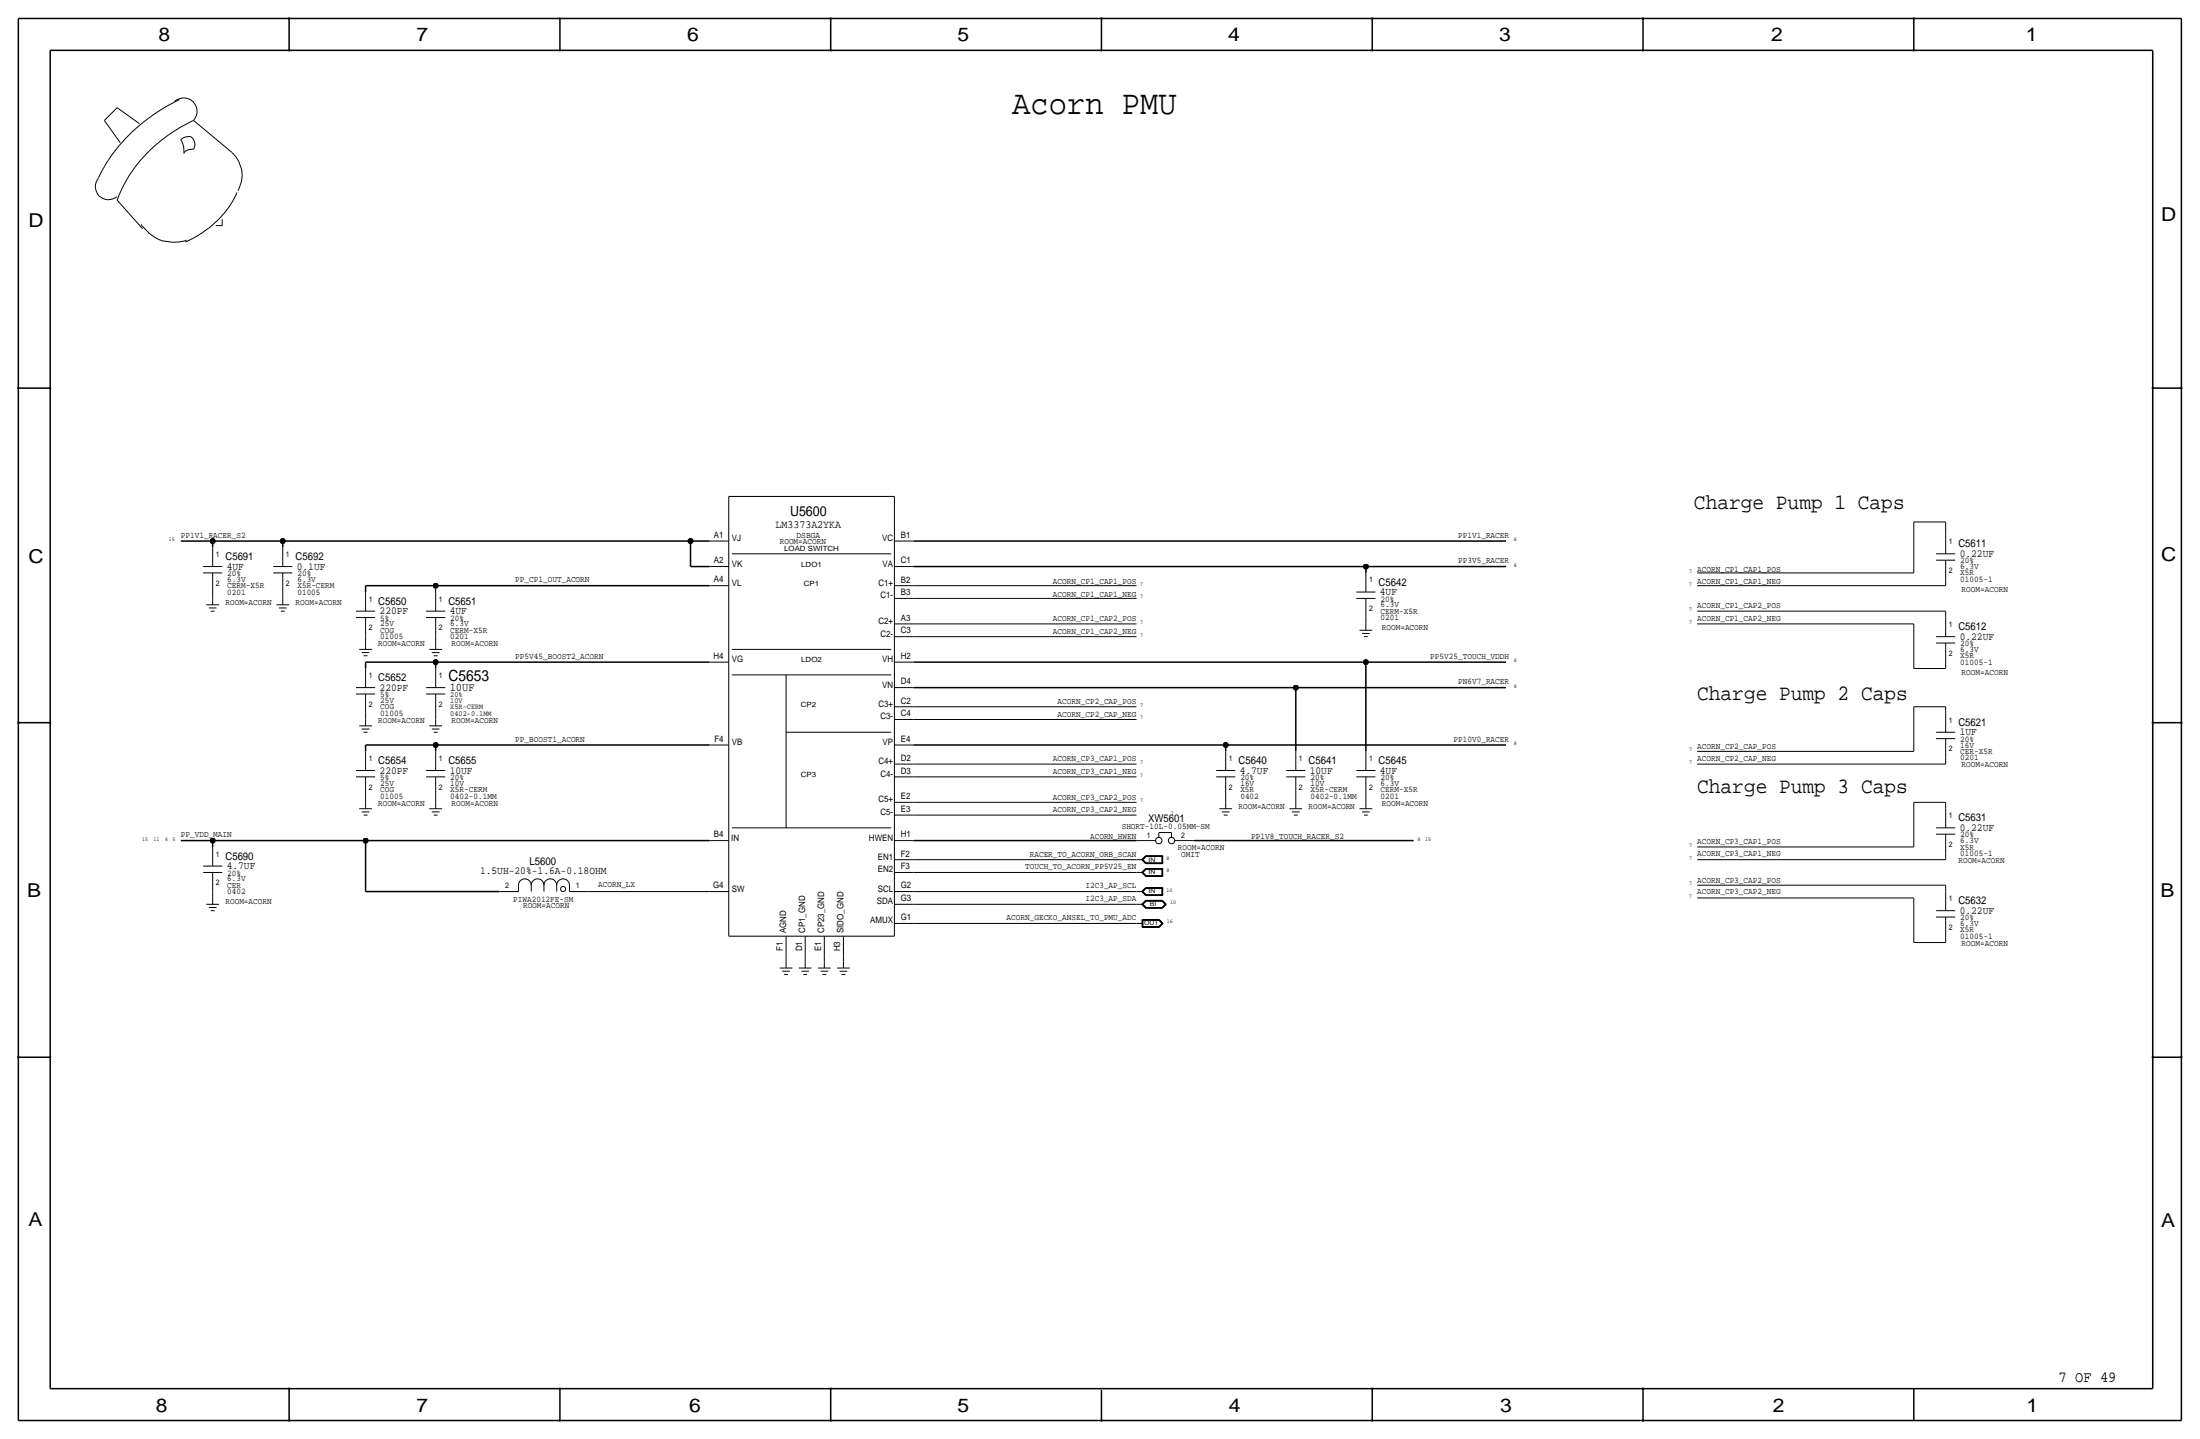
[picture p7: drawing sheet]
<svg xmlns="http://www.w3.org/2000/svg" width="877mm" height="574mm" viewBox="0 0 877 574" stroke-linecap="round" stroke-linejoin="round" font-family="sans-serif">
<g fill="none" stroke="#000" stroke-width=".4">
<path d="M71.5 39.7a69 69 0 0 0-32.2 31.1M41.6 48l6.4 8.9zM46.7 42.9l-5.1 5.1zM46.7 42.9l8.9 6.4zM69.5 40.5a5.3 5.3 0 0 1 7.5 .1 5.3 5.3 0 0 1 .1 7.4M75.9 54.4a3.8 3.8 0 0 1 1.3 5.1M75.9 54.4l-2.4 .3-1.4 1a8.4 8.4 0 0 1 1.2 5.5M77.2 48l15.2 12.7zM77.2 48a59.7 59.7 0 0 0-29.3 28.7l-1.2 3.1M77.2 59.5l-2.4 .3-1.4 1M39.3 71a5.2 5.2 0 0 0 .2 7.1 5.2 5.2 0 0 0 7.1 .3M46.7 79.8l10.1 11.4z"/>
<path d="M92.4 60.8a12 12 0 0 1 2.4 15.2M94.5 76.7a40.2 40.2 0 0 1-20.6 19.8M56.2 89.4a15.3 15.3 0 0 0 18.2 6.4M86.1 89.9h2.5zM88.6 87.4v2.5zM290.5 197.9v175.2zM290.5 197.9h66.1zM356.6 197.9v175.2zM84.8 218.2v7.6zM112.7 218.2v7.6zM282.9 215.6h7.6zM356.6 215.6h7.6z"/>
<path d="M763 208h12.7zM763 208v20.3zM775.7 208v5.1zM775.7 213.1v7.6zM81 225.8h7.6zM81 228.3h7.6zM84.8 236v2.5zM84.8 228.3v7.7zM84.8 238.5v2.5zM108.9 225.8h7.6zM108.9 228.3h7.6zM112.7 236v2.5z"/>
<path d="M112.7 238.5v2.5zM112.7 228.3v7.7zM145.7 236v7.6zM173.7 233.4v2.6zM173.7 236v7.6zM282.9 225.8h7.6zM282.9 233.4h7.6zM291.8 220.7h63.5zM356.6 238.5h7.6zM356.6 233.4h7.6zM356.6 225.8h7.6zM364.2 238.5h88.9z"/>
<path d="M364.2 233.4h88.9zM540.7 238.5h7.6zM540.7 236h7.6zM544.5 228.3v7.7zM544.5 238.5v7.6zM676.6 228.3h86.4zM676.6 233.4h99.1zM771.9 220.7h7.6zM771.9 223.3h7.6zM775.7 230.9v2.5zM775.7 223.3v7.6zM82.2 241h5.1z"/>
<path d="M83.3 242.3h3zM84 243.6h1.5zM110.2 241h5.1zM111.2 242.3h3zM112 243.6h1.5zM141.9 243.6h7.7zM141.9 246.1h7.7zM143.2 258.8h5.1zM145.7 253.7v2.6zM145.7 256.3v2.5zM145.7 246.1v7.6zM169.9 246.1h7.6z"/>
<path d="M169.9 243.6h7.6zM171.1 258.8h5.1zM173.7 253.7v2.6zM173.7 246.1v7.6zM173.7 256.3v2.5zM291.8 258.8h63.5zM356.6 253.7h7.6zM356.6 248.7h7.6zM364.2 248.7h88.9zM364.2 253.7h88.9zM542 251.2h5.1zM543 252.5h3.1z"/>
<path d="M543.8 253.7h1.5zM544.5 246.1v2.6zM544.5 248.7v2.5zM676.6 248.7h86.4zM676.6 243.6h99.1zM763 248.7v17.7zM771.9 253.7h7.6zM771.9 256.3h7.6zM775.7 243.6v2.5zM775.7 246.1v7.6zM775.7 256.3v7.6zM141.9 274.1h7.7z"/>
<path d="M141.9 276.6h7.7zM144.2 260.1h3.1zM145 261.4h1.5zM145.7 266.4v7.7zM145.7 276.6v7.6zM169.9 276.6h7.6zM169.9 274.1h7.6zM172.2 260.1h3zM172.9 261.4h1.5zM173.7 266.4v7.7zM173.7 276.6v7.6zM282.9 263.9h7.6z"/>
<path d="M291.8 269h63.5zM313.4 269v60.9zM356.6 263.9h7.6zM356.6 274.1h7.6zM763 266.4h12.7zM775.7 263.9v2.5zM143.2 289.3h5.1zM144.2 290.6h3.1zM145 291.8h1.5zM145.7 284.2v2.6zM145.7 286.8v2.5zM145.7 299.5v7.6z"/>
<path d="M171.1 289.3h5.1zM172.2 290.6h3zM172.9 291.8h1.5zM173.7 284.2v2.6zM173.7 299.5v7.6zM173.7 286.8v2.5zM282.9 296.9h7.6zM313.4 291.8h41.9zM356.6 296.9h7.6zM356.6 281.7h7.6zM356.6 286.8h7.6zM364.2 281.7h88.9z"/>
<path d="M364.2 286.8h88.9zM488.6 299.5v7.6zM516.6 299.5v7.6zM544.5 299.5v7.6zM676.6 299.5h86.4zM763 281.7h12.7zM763 281.7v17.8zM771.9 291.8h7.6zM771.9 294.4h7.6zM775.7 281.7v2.5zM775.7 284.2v7.6zM775.7 294.4v7.6z"/>
<path d="M141.9 307.1h7.7zM141.9 309.6h7.7zM145.7 317.2v2.6zM145.7 319.8v2.5zM145.7 309.6v7.6zM169.9 309.6h7.6zM169.9 307.1h7.6zM173.7 317.2v2.6zM173.7 309.6v7.6zM173.7 319.8v2.5zM356.6 319.8h7.6zM356.6 309.6h7.6z"/>
<path d="M356.6 304.5h7.6zM364.2 319.8h88.9zM364.2 309.6h88.9zM364.2 304.5h88.9zM484.8 309.6h7.7zM484.8 307.1h7.7zM488.6 317.2v2.6zM488.6 309.6v7.6zM488.6 319.8v2.5zM512.8 309.6h7.6zM512.8 307.1h7.6zM516.6 317.2v2.6z"/>
<path d="M516.6 319.8v2.5zM516.6 309.6v7.6zM540.7 309.6h7.6zM540.7 307.1h7.6zM544.5 317.2v2.6zM544.5 309.6v7.6zM544.5 319.8v2.5zM676.6 304.5h99.1zM763 319.8h12.7zM763 319.8v17.8zM775.7 319.8v2.5zM775.7 302v2.5z"/>
<path d="M84.8 337.6v7.6zM143.2 322.3h5.1zM144.2 323.6h3.1zM145 324.9h1.5zM171.1 322.3h5.1zM172.2 323.6h3zM172.9 324.9h1.5zM282.9 335h7.6zM291.8 329.9h63.5zM356.6 335h7.6zM356.6 324.9h7.6zM364.2 324.9h88.9z"/>
<path d="M453.1 335h7.6zM462 331.8h5.1zM462 331.8v2zM467.1 331.8v2zM468.3 335h7.6zM486.1 322.3h5.1zM487.1 323.6h3.1zM487.9 324.9h1.5zM514 322.3h5.1zM515.1 323.6h3zM515.8 324.9h1.5zM542 322.3h5.1z"/>
<path d="M543 323.6h3.1zM543.8 324.9h1.5zM676.6 337.6h86.4zM771.9 329.9h7.6zM771.9 332.5h7.6zM775.7 322.3v7.6zM775.7 332.5v7.6zM81 345.2h7.6zM81 347.7h7.6zM84.8 355.3v2.6zM84.8 347.7v7.6zM84.8 357.9v2.5z"/>
<path d="M199.1 355.3h7.6zM206.7 352.8v2.5zM206.7 352.8a2.54 2.54 0 0 1 2.5-2.5 2.54 2.54 0 0 1 2.6 2.5 2.54 2.54 0 0 1 2.5-2.5 2.54 2.54 0 0 1 2.6 2.5 2.54 2.54 0 0 1 2.5-2.5 2.54 2.54 0 0 1 2.5 2.5 2.54 2.54 0 0 1 2.6-2.5 2.54 2.54 0 0 1 2.5 2.5M211.8 352.8v2.5zM216.9 352.8v2.5zM221.9 352.8v2.5zM227 355.3h7.6zM227 352.8v2.5zM234.6 355.3h48.3zM282.9 355.3h7.6zM356.6 355.3h7.6zM356.6 347.7h7.6z"/>
<path d="M356.6 342.6h7.6zM364.2 355.3h88.9zM364.2 347.7h88.9zM364.2 342.6h88.9zM453.1 355.3h2.5zM453.1 347.7h2.5zM453.1 342.6h2.5zM455.2 355.3l1.5 1.6zM455.2 347.7l1.5 1.6zM455.2 342.6l1.5 1.6zM455.2 355.3l1.5-1.5zM455.2 347.7l1.5-1.5z"/>
<path d="M455.2 342.6l1.5-1.5zM455.3 355.3l1.5-1.4zM455.3 347.7l1.5-1.4zM455.3 342.6l1.5-1.4zM455.3 355.3l1.5 1.5zM455.3 347.7l1.5 1.5zM455.3 342.6l1.5 1.5zM455.5 355.3l1.3-1.3zM455.5 347.7l1.3-1.3zM455.5 342.6l1.3-1.3zM455.5 355.3l1.3 1.4zM455.5 347.7l1.3 1.4z"/>
<path d="M455.5 342.6l1.3 1.4zM455.6 355.3l1.3 1.3zM455.6 347.7l1.3 1.3zM455.6 342.6l1.3 1.3zM455.6 355.3l1.3-1.2zM455.6 347.7l1.3-1.2zM455.6 342.6l1.3-1.2zM456.7 353.8h6.8zM456.7 346.2h6.8zM456.7 341.1h6.8zM456.7 356.9h6.8zM456.7 349.3h6.8z"/>
<path d="M456.7 344.2h6.8zM456.7 358.9h6.7zM456.8 359h6.5zM456.8 356.8h6.6zM456.8 349.2h6.6zM456.8 344.1h6.6zM456.8 353.9h6.6zM456.8 346.3h6.6zM456.8 341.2h6.6zM456.8 356.7h6.5zM456.8 349.1h6.5zM456.8 344h6.5z"/>
<path d="M456.8 354h6.5zM456.8 346.4h6.5zM456.8 341.3h6.5zM456.8 359.1h6.5zM456.9 359.2h6.3zM456.9 356.6h6.3zM456.9 349h6.3zM456.9 343.9h6.3zM456.9 354.1h6.3zM456.9 346.5h6.3zM456.9 341.4h6.3zM463.2 359.2l1.3 1.2z"/>
<path d="M463.2 354.1v2.5zM463.2 346.5v2.5zM463.2 341.4v2.5zM463.3 359.1l1.4 1.3zM463.3 354v2.7zM463.3 346.4v2.7zM463.3 341.3v2.7zM463.3 359l1.5 1.4zM463.4 358.9l1.6 1.5zM463.4 353.9v2.9zM463.4 346.3v2.9zM463.4 341.2v2.9z"/>
<path d="M463.5 353.8v3.1zM463.5 346.2v3.1zM463.5 341.1v3.1zM676.6 342.6h99.1zM676.6 352.8h99.1zM676.6 357.9h86.4zM763 357.9v17.8zM775.7 340.1v2.5zM775.7 352.8v2.5zM775.7 355.3v7.7zM82.2 360.4h5.1zM83.3 361.7h3z"/>
<path d="M84 363h1.5zM290.5 373.1h66.1zM313.4 373.1v7.6zM321 373.1v7.6zM328.6 373.1v7.6zM336.2 373.1v7.6zM356.6 368h7.6zM356.6 360.4h7.6zM364.2 360.4h88.9zM364.2 368h88.9zM453.1 368h2.5zM453.1 360.4h2.5z"/>
<path d="M455.2 360.4l1.5 1.6zM455.2 360.4l1.5-1.5zM455.3 369.6h6.8zM455.3 366.5v3.1zM455.3 360.4l1.5-1.4zM455.3 366.5h6.8zM455.3 360.4l1.5 1.5zM455.4 366.6h6.7zM455.4 366.6v2.9zM455.4 369.5h6.7zM455.5 360.4l1.3-1.3zM455.5 360.4l1.3 1.4z"/>
<path d="M455.5 366.7h6.5zM455.5 366.7v2.7zM455.5 369.4h6.5zM455.6 360.4l1.3 1.3zM455.6 366.8h6.4zM455.6 366.8v2.5zM455.6 369.3h6.4zM455.6 360.4l1.3-1.2zM456.7 362h6.7zM456.8 361.9h6.5zM456.8 361.8h6.5zM456.9 361.7h6.3z"/>
<path d="M462 366.8l1.2 1.2zM462 369.3l1.2-1.3zM462 369.4l1.4-1.4zM462 366.7l1.4 1.3zM462.1 369.5l1.4-1.5zM462.1 366.6l1.4 1.4zM462.1 366.5l1.6 1.5zM462.1 369.6l1.6-1.6zM463.2 361.7l1.3-1.3zM463.3 361.8l1.4-1.4zM463.3 361.9l1.5-1.5zM463.4 362l1.6-1.6z"/>
<path d="M763 375.7h12.7zM771.9 363h7.6zM771.9 365.5h7.6zM775.7 373.1v2.6zM775.7 365.5v7.6zM310.8 385.8h5.1zM311.9 387.1h3zM312.6 388.4h1.5zM313.4 380.7v2.6zM313.4 383.3v2.5zM318.5 385.8h5zM319.5 387.1h3z"/>
<path d="M320.2 388.4h1.6zM321 380.7v2.6zM321 383.3v2.5zM326.1 385.8h5.1zM327.1 387.1h3zM327.9 388.4h1.5zM328.6 380.7v2.6zM328.6 383.3v2.5zM333.7 385.8h5.1zM334.7 387.1h3.1zM335.5 388.4h1.5zM336.2 380.7v2.6z"/>
<path d="M336.2 383.3v2.5z"/>
<circle cx="462" cy="335" r="1.28"/>
<circle cx="467.1" cy="335" r="1.28"/>
<circle cx="224.5" cy="354.3" r="1.02"/>
</g>
<g fill="none" stroke="#000" stroke-width=".6" stroke-linecap="butt">
<path d="M7.3 7.4v558.8zM7.3 7.4h862.3zM115.3 7.4v12.7zM223.2 7.4v12.7zM331.2 7.4v12.7zM439.1 7.4v12.7zM547.1 7.4v12.7zM655 7.4v12.7zM763 7.4v12.7zM869.6 7.4v558.8zM20 20.1v533.4zM20 20.1h838.2z"/>
<path d="M858.2 20.1v533.4zM7.3 154.7h12.7zM858.2 154.7h11.4zM72.1 215.6h12.7zM84.8 215.6v2.6zM84.8 215.6h27.9zM112.7 215.6h162.6zM112.7 215.6v2.6zM275.3 215.6h7.6zM275.3 215.6v10.2zM364.2 215.6h236.2zM145.7 233.4v2.6z"/>
<path d="M145.7 233.4h28zM173.7 233.4h109.2zM275.3 225.8h7.6zM364.2 225.8h180.3zM544.5 225.8h55.9zM544.5 225.8v2.5zM145.7 263.9h28zM145.7 263.9v2.5zM173.7 263.9h109.2zM173.7 263.9v2.5zM364.2 263.9h180.3zM364.2 274.1h152.4z"/>
<path d="M516.6 274.1h83.8zM516.6 274.1v25.4zM544.5 263.9h55.9zM544.5 263.9v35.6zM7.3 288h12.7zM145.7 296.9h28zM145.7 296.9v2.6zM173.7 296.9h109.2zM173.7 296.9v2.6zM364.2 296.9h124.4zM488.6 296.9h111.8zM488.6 296.9v2.6z"/>
<path d="M858.2 288h11.4zM72.1 335h12.7zM84.8 335h60.9zM84.8 335v2.6zM145.7 335v20.3zM145.7 335h137.2zM364.2 335h88.9zM475.9 335h87.7zM145.7 355.3h53.4zM7.3 421.4h12.7zM858.2 421.4h11.4zM20 553.5h838.2z"/>
<path d="M115.3 553.5v12.7zM223.2 553.5v12.7zM331.2 553.5v12.7zM439.1 554v12.2zM547.1 553.5v12.7zM655 553.5v12.7zM763 553.5v12.7zM7.3 566.2h862.3z"/>
</g>
<g fill="#000" stroke="#000" stroke-width=".4">
<path d="M115.1 7.2h.4v.3h-.4zM115.1 19.9h.4v.3h-.4zM223 7.2h.4v.3h-.4zM223 19.9h.4v.3h-.4zM331 19.9h.4v.3h-.4zM331 7.2h.4v.3h-.4zM438.9 7.2h.4v.3h-.4zM438.9 19.9h.4v.3h-.4zM546.9 7.2h.4v.3h-.4zM546.9 19.9h.4v.3h-.4zM654.8 19.9h.4v.3h-.4zM654.8 7.2h.4v.3h-.4z"/>
<path d="M762.8 19.9h.4v.3h-.4zM762.8 7.2h.4v.3h-.4zM7.1 154.5h.4v.4h-.4zM19.8 154.5h.4v.4h-.4zM858 154.5h.4v.4h-.4zM869.5 154.5h.3v.4h-.3zM7.1 287.9h.4v.3h-.4zM19.8 287.9h.4v.3h-.4zM858 287.9h.4v.3h-.4zM869.5 287.9h.3v.3h-.3zM7.1 421.2h.4v.4h-.4zM19.8 421.2h.4v.4h-.4z"/>
<path d="M858 421.2h.4v.4h-.4zM869.5 421.2h.3v.4h-.3zM115.1 553.3h.4v.3h-.4zM223 553.3h.4v.3h-.4zM331 553.3h.4v.3h-.4zM546.9 553.3h.4v.3h-.4zM654.8 553.3h.4v.3h-.4zM115.1 566h.4v.3h-.4zM223 566h.4v.3h-.4zM331 566h.4v.3h-.4zM438.9 566h.4v.3h-.4zM546.9 566h.4v.3h-.4z"/>
<path d="M654.8 566h.4v.3h-.4z"/>
<circle cx="84.8" cy="215.6" r="1.02"/>
<circle cx="112.7" cy="215.6" r="1.02"/>
<circle cx="275.3" cy="215.6" r="1.02"/>
<circle cx="173.7" cy="233.4" r="1.02"/>
<circle cx="544.5" cy="225.8" r="1.02"/>
<circle cx="173.7" cy="263.9" r="1.02"/>
<circle cx="516.6" cy="274.1" r="1.02"/>
<circle cx="544.5" cy="263.9" r="1.02"/>
<circle cx="173.7" cy="296.9" r="1.02"/>
<circle cx="488.6" cy="296.9" r="1.02"/>
<circle cx="84.8" cy="335" r="1.02"/>
<circle cx="145.7" cy="335" r="1.02"/>
</g>
<text font-size="13.6" x="403.6" y="45.5">Acorn PMU</text>
<g font-size="8.7">
<text x="675.3" y="202.9">Charge Pump 1 Caps</text>
<text x="676.6" y="279.1">Charge Pump 2 Caps</text>
<text x="676.6" y="316">Charge Pump 3 Caps</text>
</g>
<g font-size="7.6">
<text x="63.2" y="16.5">8</text>
<text x="166.1" y="16.5">7</text>
<text x="274" y="16.5">6</text>
<text x="381.7" y="16.5">5</text>
<text x="489.7" y="16.5">4</text>
<text x="597.6" y="16.5">3</text>
<text x="706.1" y="16.5">2</text>
<text x="807.7" y="16.5">1</text>
<text x="861.5" y="88.1">D</text>
<text x="11.4" y="90.4">D</text>
<text x="11.4" y="224.3">C</text>
<text x="861.5" y="223.8">C</text>
<text x="10.8" y="357.6">B</text>
<text x="861.3" y="357.4">B</text>
<text x="11.3" y="488.4">A</text>
<text x="861.5" y="489.2">A</text>
<text x="62.2" y="562.6">8</text>
<text x="166" y="562.6">7</text>
<text x="274.8" y="562.6">6</text>
<text x="381.7" y="562.6">5</text>
<text x="489.9" y="562.6">4</text>
<text x="598.1" y="562.6">3</text>
<text x="706.8" y="562.6">2</text>
<text x="807.9" y="562.6">1</text>
</g>
<g font-size="6.2">
<text x="178.8" y="271.5">C5653</text>
<text x="820.7" y="550.8">7 OF 49</text>
</g>
<text font-size="5.6" x="315" y="205.5">U5600</text>
<text font-size="4.7" x="179.3" y="275.3">10UF</text>
<text font-size="4.4" x="309.2" y="210.6">LM3373A2YKA</text>
<g font-size="4.3">
<text x="780.7" y="218.2">C5611</text>
<text x="781.3" y="222">0.22UF</text>
<text x="89.9" y="223.3">C5691</text>
<text x="90.4" y="227.1">4UF</text>
<text x="117.8" y="223.3">C5692</text>
<text x="118.3" y="227.1">0.1UF</text>
<text x="549.6" y="233.4">C5642</text>
<text x="550.1" y="237.2">4UF</text>
<text x="150.8" y="241">C5650</text>
<text x="151.3" y="244.9">220PF</text>
<text x="178.8" y="241">C5651</text>
<text x="179.3" y="244.9">4UF</text>
<text x="780.7" y="251.2">C5612</text>
<text x="781.3" y="255">0.22UF</text>
<text x="150.8" y="271.5">C5652</text>
<text x="151.3" y="275.3">220PF</text>
<text x="780.7" y="289.3">C5621</text>
<text x="781.3" y="293.1">1UF</text>
<text x="150.8" y="304.5">C5654</text>
<text x="178.8" y="304.5">C5655</text>
<text x="493.7" y="304.5">C5640</text>
<text x="521.7" y="304.5">C5641</text>
<text x="549.6" y="304.5">C5645</text>
<text x="151.3" y="308.4">220PF</text>
<text x="179.3" y="308.4">10UF</text>
<text x="494.2" y="308.4">4.7UF</text>
<text x="522.2" y="308.4">10UF</text>
<text x="550.1" y="308.4">4UF</text>
<text x="457.7" y="327.7">XW5601</text>
<text x="780.7" y="327.4">C5631</text>
<text x="781.3" y="331.2">0.22UF</text>
<text x="89.9" y="342.6">C5690</text>
<text x="90.4" y="346.5">4.7UF</text>
<text x="211" y="344.9">L5600</text>
<text x="191.4" y="348.5">1.5UH-20%-1.6A-0.18OHM</text>
<text x="780.7" y="360.4">C5632</text>
<text x="781.3" y="364.2">0.22UF</text>
</g>
<g font-size="3.5">
<text x="72.1" y="214.4">PP1V1_RACER_S2</text>
<text x="284.6" y="214.4">A1</text>
<text x="291.8" y="215.6">VJ</text>
<text x="317.5" y="214.4">DSBGA</text>
<text x="351.7" y="215.6">VC</text>
<text x="359.1" y="214.4">B1</text>
<text x="581.3" y="214.4">PP1V1_RACER</text>
<text x="310.8" y="216.9">ROOM=ACORN</text>
<text x="284.6" y="224.5">A2</text>
<text x="291.8" y="225.8">VK</text>
<text x="351.9" y="225.8">VA</text>
<text x="359.1" y="224.5">C1</text>
<text x="581.3" y="224.5">PP3V5_RACER</text>
<text x="676.6" y="227.8">ACORN_CP1_CAP1_POS</text>
<text x="781.5" y="224.5">20%</text>
<text x="781.5" y="226.8">6.3V</text>
<text x="90.6" y="231.9">6.3V</text>
<text x="90.6" y="229.6">20%</text>
<text x="118.6" y="231.9">6.3V</text>
<text x="118.6" y="229.6">20%</text>
<text x="205.4" y="232.2">PP_CP1_OUT_ACORN</text>
<text x="284.6" y="232.2">A4</text>
<text x="291.8" y="233.4">VL</text>
<text x="350.2" y="233.4">C1+</text>
<text x="359.1" y="232.2">B2</text>
<text x="419.8" y="232.9">ACORN_CP1_CAP1_POS</text>
<text x="676.6" y="232.9">ACORN_CP1_CAP1_NEG</text>
<text x="781.5" y="231.9">01005-1</text>
<text x="781.5" y="229.4">X5R</text>
<text x="90.6" y="237">0201</text>
<text x="90.6" y="234.4">CERM-X5R</text>
<text x="118.6" y="237">01005</text>
<text x="118.6" y="234.4">X5R-CERM</text>
<text x="351" y="238.5">C1-</text>
<text x="359.1" y="237.2">B3</text>
<text x="419.8" y="238">ACORN_CP1_CAP1_NEG</text>
<text x="550.4" y="239.8">20%</text>
<text x="782" y="236">ROOM=ACORN</text>
<text x="89.9" y="241">ROOM=ACORN</text>
<text x="117.8" y="241">ROOM=ACORN</text>
<text x="550.4" y="242.1">6.3V</text>
<text x="550.4" y="244.6">CERM-X5R</text>
<text x="676.6" y="242.3">ACORN_CP1_CAP2_POS</text>
<text x="151.6" y="247.4">5%</text>
<text x="151.6" y="249.7">25V</text>
<text x="179.5" y="249.7">6.3V</text>
<text x="179.5" y="247.4">20%</text>
<text x="350.2" y="248.7">C2+</text>
<text x="359.1" y="247.4">A3</text>
<text x="419.8" y="247.4">ACORN_CP1_CAP2_POS</text>
<text x="550.4" y="247.1">0201</text>
<text x="550.9" y="251.2">ROOM=ACORN</text>
<text x="676.6" y="247.5">ACORN_CP1_CAP2_NEG</text>
<text x="150.8" y="257.6">ROOM=ACORN</text>
<text x="151.6" y="254.8">01005</text>
<text x="151.6" y="252.2">COG</text>
<text x="179.5" y="252.2">CERM-X5R</text>
<text x="179.5" y="254.8">0201</text>
<text x="180" y="257.6">ROOM=ACORN</text>
<text x="351" y="253.7">C2-</text>
<text x="359.1" y="252.5">C3</text>
<text x="419.8" y="252.6">ACORN_CP1_CAP2_NEG</text>
<text x="781.5" y="257.6">20%</text>
<text x="205.4" y="262.6">PP5V45_BOOST2_ACORN</text>
<text x="284.5" y="262.6">H4</text>
<text x="291.8" y="263.9">VG</text>
<text x="351.7" y="263.9">VH</text>
<text x="359.1" y="262.6">H2</text>
<text x="570.2" y="262.6">PP5V25_TOUCH_VDDH</text>
<text x="781.5" y="262.4">X5R</text>
<text x="781.5" y="259.8">6.3V</text>
<text x="781.5" y="264.9">01005-1</text>
<text x="782" y="269">ROOM=ACORN</text>
<text x="351.7" y="274.1">VN</text>
<text x="359.1" y="272.8">D4</text>
<text x="581.3" y="272.8">PN6V7_RACER</text>
<text x="151.6" y="277.9">5%</text>
<text x="151.6" y="280.2">25V</text>
<text x="350.2" y="281.7">C3+</text>
<text x="359.1" y="280.4">C2</text>
<text x="421.6" y="280.6">ACORN_CP2_CAP_POS</text>
<text x="151.6" y="285.2">01005</text>
<text x="151.6" y="282.7">COG</text>
<text x="351" y="286.8">C3-</text>
<text x="359.1" y="285.5">C4</text>
<text x="421.6" y="285.6">ACORN_CP2_CAP_NEG</text>
<text x="150.8" y="288">ROOM=ACORN</text>
<text x="180" y="288">ROOM=ACORN</text>
<text x="205.4" y="295.7">PP_BOOST1_ACORN</text>
<text x="284.8" y="295.7">F4</text>
<text x="291.8" y="296.9">VB</text>
<text x="351.9" y="296.9">VP</text>
<text x="359.1" y="295.7">E4</text>
<text x="579.5" y="295.7">PP10V0_RACER</text>
<text x="676.6" y="298.4">ACORN_CP2_CAP_POS</text>
<text x="781.5" y="295.7">20%</text>
<text x="781.5" y="297.9">16V</text>
<text x="350.2" y="304.5">C4+</text>
<text x="359.1" y="303.3">D2</text>
<text x="419.8" y="303.2">ACORN_CP3_CAP1_POS</text>
<text x="676.6" y="303.4">ACORN_CP2_CAP_NEG</text>
<text x="781.5" y="303">0201</text>
<text x="781.5" y="300.5">CER-X5R</text>
<text x="782" y="305.8">ROOM=ACORN</text>
<text x="151.6" y="310.9">5%</text>
<text x="179.5" y="310.9">20%</text>
<text x="351" y="309.6">C4-</text>
<text x="359.1" y="308.4">D3</text>
<text x="419.8" y="308.3">ACORN_CP3_CAP1_NEG</text>
<text x="494.5" y="310.9">20%</text>
<text x="522.4" y="310.9">20%</text>
<text x="550.4" y="310.9">20%</text>
<text x="151.6" y="315.7">COG</text>
<text x="151.6" y="313.2">25V</text>
<text x="179.5" y="315.7">X5R-CERM</text>
<text x="179.5" y="313.2">10V</text>
<text x="494.5" y="315.7">X5R</text>
<text x="494.5" y="313.2">16V</text>
<text x="522.4" y="313.2">10V</text>
<text x="522.4" y="315.7">X5R-CERM</text>
<text x="550.4" y="315.7">CERM-X5R</text>
<text x="550.4" y="313.2">6.3V</text>
<text x="150.8" y="321.1">ROOM=ACORN</text>
<text x="151.6" y="318.3">01005</text>
<text x="179.5" y="318.3">0402-0.1MM</text>
<text x="180" y="321.1">ROOM=ACORN</text>
<text x="350.2" y="319.8">C5+</text>
<text x="359.1" y="318.5">E2</text>
<text x="359.1" y="323.6">E3</text>
<text x="419.8" y="323.5">ACORN_CP3_CAP2_NEG</text>
<text x="419.8" y="318.8">ACORN_CP3_CAP2_POS</text>
<text x="493.7" y="322.3">ROOM=ACORN</text>
<text x="494.5" y="318.3">0402</text>
<text x="521.7" y="322.3">ROOM=ACORN</text>
<text x="522.4" y="318.3">0402-0.1MM</text>
<text x="550.4" y="318.3">0201</text>
<text x="550.9" y="321.1">ROOM=ACORN</text>
<text x="351" y="324.9">C5-</text>
<text x="72.1" y="333.8">PP_VDD_MAIN</text>
<text x="284.6" y="333.8">B4</text>
<text x="291.5" y="335">IN</text>
<text x="346.4" y="335">HWEN</text>
<text x="359.1" y="333.8">H1</text>
<text x="434.6" y="334.5">ACORN_HWEN</text>
<text x="447.2" y="330.5">SHORT-10L-0.05MM-SM</text>
<text x="498.8" y="334.5">PP1V8_TOUCH_RACER_S2</text>
<text x="781.5" y="333.8">20%</text>
<text x="359.1" y="341.4">F2</text>
<text x="410.5" y="341.4">RACER_TO_ACORN_ORB_SCAN</text>
<text x="469.6" y="338.8">ROOM=ACORN</text>
<text x="470.9" y="341.4">OMIT</text>
<text x="676.6" y="341.3">ACORN_CP3_CAP1_NEG</text>
<text x="676.6" y="336.2">ACORN_CP3_CAP1_POS</text>
<text x="781.5" y="341.1">01005-1</text>
<text x="781.5" y="338.6">X5R</text>
<text x="781.5" y="336">6.3V</text>
<text x="349.9" y="347.7">EN2</text>
<text x="349.9" y="342.6">EN1</text>
<text x="359.1" y="346.5">F3</text>
<text x="408.7" y="346.5">TOUCH_TO_ACORN_PP5V25_EN</text>
<text x="780.7" y="343.9">ROOM=ACORN</text>
<text x="90.6" y="351.3">6.3V</text>
<text x="90.6" y="349">20%</text>
<text x="90.6" y="353.8">CER</text>
<text x="238.5" y="353.6">ACORN_LX</text>
<text x="676.6" y="351.8">ACORN_CP3_CAP2_POS</text>
<text x="90.6" y="356.4">0402</text>
<text x="204.6" y="359.4">PIWA2012FE-SM</text>
<text x="284.3" y="354.1">G4</text>
<text x="291.8" y="355.3">SW</text>
<text x="349.9" y="355.3">SCL</text>
<text x="359.1" y="359.2">G3</text>
<text x="359.1" y="354.1">G2</text>
<text x="432.7" y="354.1">I2C3_AP_SCL</text>
<text x="432.7" y="359.2">I2C3_AP_SDA</text>
<text x="676.6" y="356.5">ACORN_CP3_CAP2_NEG</text>
<text x="89.9" y="360.4">ROOM=ACORN</text>
<text x="208.5" y="361.7">ROOM=ACORN</text>
<text x="349.6" y="360.4">SDA</text>
<text x="313.4" y="371.9" transform="rotate(-90 313.4 371.9)">AGND</text>
<text x="321" y="371.9" transform="rotate(-90 321 371.9)">CP1_GND</text>
<text x="328.6" y="371.9" transform="rotate(-90 328.6 371.9)">CP23_GND</text>
<text x="336.2" y="371.9" transform="rotate(-90 336.2 371.9)">SIDO_GND</text>
<text x="347" y="368">AMUX</text>
<text x="359.1" y="366.8">G1</text>
<text x="401.3" y="366.8">ACORN_GECKO_ANSEL_TO_PMU_ADC</text>
<text x="781.5" y="366.8">20%</text>
<text x="781.5" y="371.6">X5R</text>
<text x="781.5" y="369.1">6.3V</text>
<text x="781.5" y="374.1">01005-1</text>
<text x="782" y="376.9">ROOM=ACORN</text>
<text x="312.1" y="378.8" transform="rotate(-90 312.1 378.8)">F1</text>
<text x="319.7" y="379.2" transform="rotate(-90 319.7 379.2)">D1</text>
<text x="327.4" y="379" transform="rotate(-90 327.4 379)">E1</text>
<text x="335" y="379.2" transform="rotate(-90 335 379.2)">H3</text>
</g>
<g font-size="3.1">
<text x="86.1" y="222">1</text>
<text x="114" y="222">1</text>
<text x="776.9" y="216.9">1</text>
<text x="86.1" y="233.4">2</text>
<text x="114" y="233.4">2</text>
<text x="545.8" y="232.2">1</text>
<text x="776.9" y="228.3">2</text>
<text x="147" y="239.8">1</text>
<text x="175" y="239.8">1</text>
<text x="545.8" y="243.6">2</text>
<text x="147" y="251.2">2</text>
<text x="175" y="251.2">2</text>
<text x="776.9" y="249.9">1</text>
<text x="776.9" y="261.4">2</text>
<text x="147" y="270.3">1</text>
<text x="175" y="270.3">1</text>
<text x="147" y="281.7">2</text>
<text x="175" y="281.7">2</text>
<text x="179.5" y="277.9">20%</text>
<text x="179.5" y="280.2">10V</text>
<text x="179.5" y="282.7">X5R-CERM</text>
<text x="179.5" y="285.2">0402-0.1MM</text>
<text x="776.9" y="288">1</text>
<text x="776.9" y="299.5">2</text>
<text x="147" y="303.3">1</text>
<text x="175" y="303.3">1</text>
<text x="489.9" y="303.3">1</text>
<text x="517.9" y="303.3">1</text>
<text x="545.8" y="303.3">1</text>
<text x="147" y="314.7">2</text>
<text x="175" y="314.7">2</text>
<text x="489.9" y="314.7">2</text>
<text x="517.9" y="314.7">2</text>
<text x="545.8" y="314.7">2</text>
<text x="776.9" y="326.1">1</text>
<text x="457.1" y="334">1</text>
<text x="470.9" y="334">2</text>
<text x="86.1" y="341.4">1</text>
<text x="776.9" y="337.6">2</text>
<text x="86.1" y="352.8">2</text>
<text x="201.4" y="354.1">2</text>
<text x="229.6" y="354.1">1</text>
<text x="776.9" y="359.2">1</text>
<text x="776.9" y="370.6">2</text>
</g>
<g font-size="2.9">
<text x="312.6" y="219.5">LOAD SWITCH</text>
<text x="319.4" y="225.8">LDO1</text>
<text x="320.5" y="233.4">CP1</text>
<text x="319.4" y="263.9">LDO2</text>
<text x="319.2" y="281.7">CP2</text>
<text x="319.2" y="309.6">CP3</text>
</g>
<g font-size="2.5">
<text x="457.9" y="343.4">IN</text>
<text x="457.9" y="348.5">IN</text>
<text x="457.9" y="356.1">IN</text>
<text x="458.4" y="361.2">BI</text>
<text x="456.1" y="368.8">OUT</text>
</g>
<g font-size="2.3">
<text x="67.3" y="215.6">15</text>
<text x="603.5" y="215.6">8</text>
<text x="603.5" y="225.8">8</text>
<text x="454.6" y="233.4">7</text>
<text x="673.4" y="233.4">7</text>
<text x="673.4" y="228.3">7</text>
<text x="454.6" y="238.5">7</text>
<text x="673.4" y="243.6">7</text>
<text x="454.6" y="248.7">7</text>
<text x="673.4" y="248.7">7</text>
<text x="454.6" y="253.7">7</text>
<text x="603.5" y="263.9">8</text>
<text x="603.5" y="274.1">8</text>
<text x="454.6" y="281.7">7</text>
<text x="454.6" y="286.8">7</text>
<text x="603.5" y="296.9">8</text>
<text x="673.4" y="299.5">7</text>
<text x="454.6" y="304.5">7</text>
<text x="673.4" y="304.5">7</text>
<text x="454.6" y="309.6">7</text>
<text x="454.6" y="319.8">7</text>
<text x="466.8" y="324.9">7</text>
<text x="56.6" y="335">15</text>
<text x="61.2" y="335">11</text>
<text x="65.8" y="335">6</text>
<text x="68.8" y="335">5</text>
<text x="565.1" y="335">8</text>
<text x="568.1" y="335">15</text>
<text x="673.4" y="337.6">7</text>
<text x="465.1" y="347.7">8</text>
<text x="465.1" y="342.6">8</text>
<text x="673.4" y="342.6">7</text>
<text x="673.4" y="352.8">7</text>
<text x="465.1" y="355.3">10</text>
<text x="673.4" y="357.9">7</text>
<text x="466.5" y="360.4">10</text>
<text x="465.2" y="368">16</text>
</g>
</svg>
